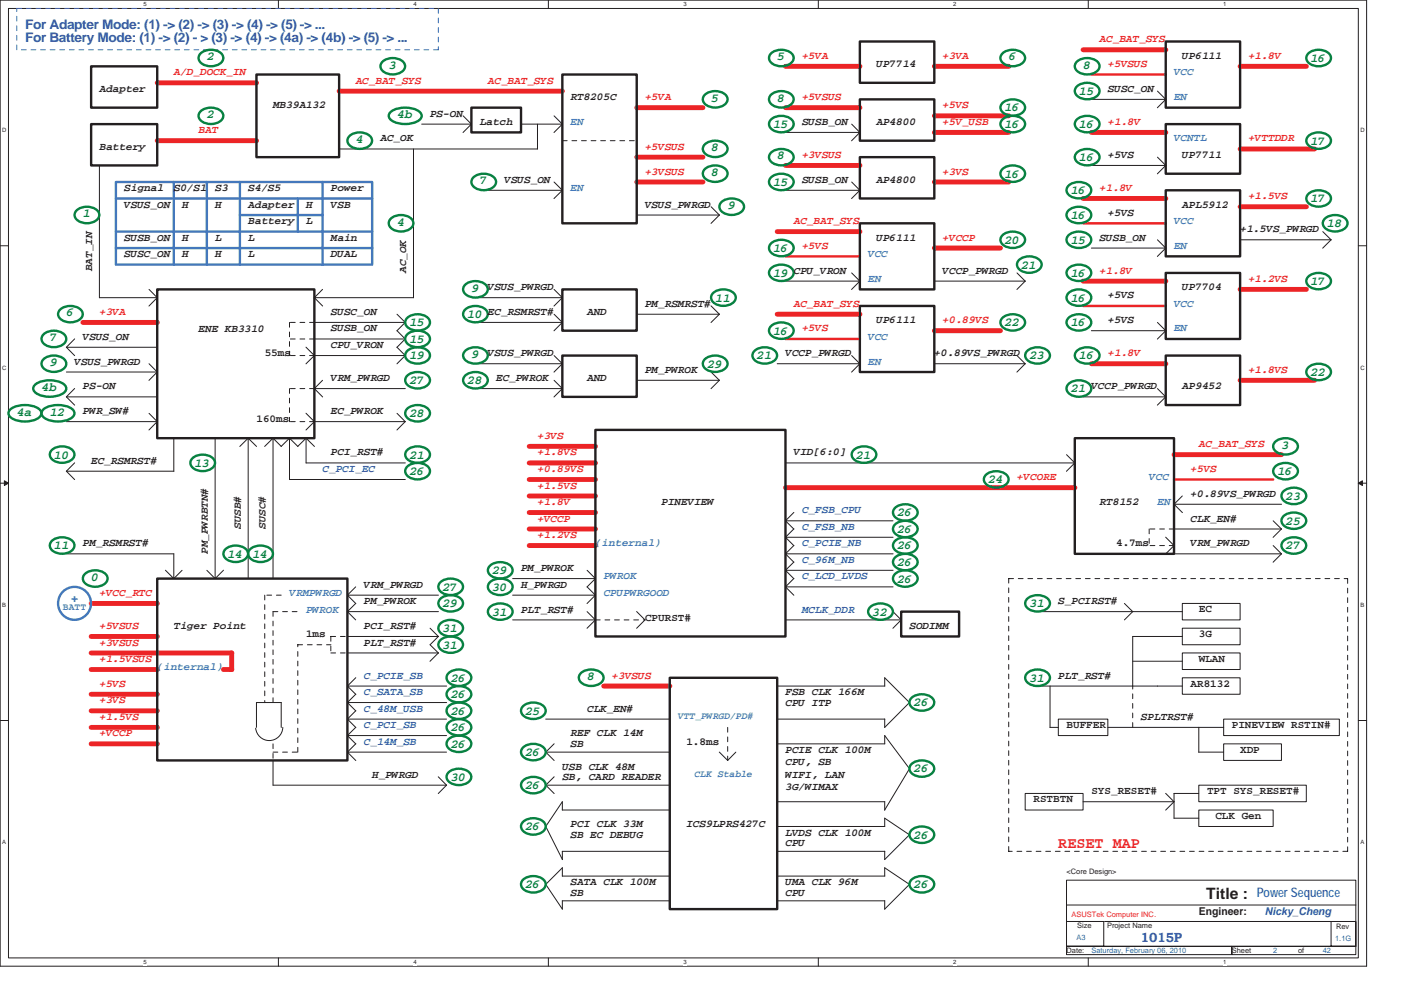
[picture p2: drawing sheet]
<svg xmlns="http://www.w3.org/2000/svg" width="297mm" height="210mm" viewBox="0 0 297 210" stroke-linecap="round" stroke-linejoin="round" font-family="sans-serif">
<path d="M0 0h289.7v204.9h-289.7zM1.8 1.8h286.2v201.4h-286.2z" fill="none" stroke="#231f20" stroke-width=".21"/>
<g fill="#fff">
<path d="M30.4 .2h.7v1.4h-.7z"/>
<path d="M30.4 203.4h.7v1.4h-.7z"/>
</g>
<path d="M59 0v1.8M59 203.2v1.7" fill="none" stroke="#231f20" stroke-width=".21"/>
<g fill="#fff">
<path d="M87.6 .2h.7v1.4h-.7z"/>
<path d="M87.6 203.4h.7v1.4h-.7z"/>
</g>
<path d="M116.3 0v1.8M116.3 203.2v1.7" fill="none" stroke="#231f20" stroke-width=".21"/>
<g fill="#fff">
<path d="M144.9 .2h.7v1.4h-.7z"/>
<path d="M144.9 203.4h.7v1.4h-.7z"/>
</g>
<path d="M173.5 0v1.8M173.5 203.2v1.7" fill="none" stroke="#231f20" stroke-width=".21"/>
<g fill="#fff">
<path d="M202.1 .2h.7v1.4h-.7z"/>
<path d="M202.1 203.4h.7v1.4h-.7z"/>
</g>
<path d="M230.7 0v1.8M230.7 203.2v1.7" fill="none" stroke="#231f20" stroke-width=".21"/>
<g fill="#fff">
<path d="M259.4 .2h.6v1.4h-.6z"/>
<path d="M259.4 203.4h.6v1.4h-.6z"/>
<path d="M.5 27h.9v1.4h-.9z"/>
<path d="M288.4 27h.9v1.4h-.9z"/>
<path d="M.5 77.3h.9v1.4h-.9z"/>
<path d="M288.4 77.3h.9v1.4h-.9z"/>
</g>
<path d="M0 52.1h1.8M288 52.1h1.7" fill="none" stroke="#231f20" stroke-width=".21"/>
<g fill="#fff">
<path d="M.5 127.7h.8v1.3h-.8z"/>
<path d="M288.4 127.7h.9v1.3h-.9z"/>
</g>
<path d="M0 102.5h1.8M288 102.5h1.7" fill="none" stroke="#231f20" stroke-width=".21"/>
<path d="M.9 102l.9 .5-.9 .5z" fill="#231f20"/>
<path d="M.9 102l.9 .5-.9 .5z" fill="none" stroke="#231f20" stroke-width=".21"/>
<path d="M288 102.5l.9-.5v1z" fill="#231f20"/>
<path d="M288 102.5l.9-.5v1z" fill="none" stroke="#231f20" stroke-width=".21"/>
<g fill="#fff">
<path d="M.5 178h.8v1.4h-.8z"/>
<path d="M288.4 178h.9v1.4h-.9z"/>
</g>
<g fill="none" stroke="#231f20" stroke-width=".21">
<path d="M245.4 19.3l1.8 1.8M21.1 35.1v28.1M71.9 31.6h42.1M87.7 31.6v31.6M89.4 26.3h10.5M98.2 24.6l1.8 1.7M99.9 26.3l-1.7 1.8M114 26.3v5.3M117.5 24.6l1.7 1.7h-8.7M117.5 38.6l1.7 1.8M119.2 26.3l-1.7 1.8M180.6 26.3l1.7 1.8h-15.8"/>
<path d="M180.6 38.6l1.7 1.8M182.3 28.1l-1.8 1.8M231.4 35.1h15.8M231.4 21.1h15.8M245.4 33.3l1.8 1.8M247.2 35.1l-1.8 1.8M247.2 21.1l-1.8 1.8M103.4 40.4h15.8M119.2 40.4l-1.7 1.7M135 45.6h17.5M150.8 43.9l1.7 1.7M152.5 45.6l-1.8 1.8"/>
<path d="M166.5 40.4h15.8M180.6 57.9l1.7 1.7h-15.8M182.3 59.6l-1.8 1.8M182.3 40.4l-1.8 1.7M198.1 59.6h19.3M215.6 57.9l1.8 1.7M217.4 59.6l-1.8 1.8M231.4 52.6h15.8M245.4 50.9l1.8 1.7M247.2 52.6l-1.8 1.8M262.9 50.9h19.3l-1.8 1.7M280.5 49.1l1.7 1.8"/>
<path d="M14.1 73.7h19.3M14.1 73.7l1.7 1.7M14.1 78.9h19.3M15.8 71.9l-1.7 1.8M21.1 63.1h12.3l-1.8 1.8M31.6 61.4l1.8 1.8M31.6 77.1l1.8 1.8M33.3 78.9l-1.7 1.8M64.9 73.6l1.8 1.8M66.7 71.9h19.2l-1.7 1.8M66.7 68.4h19.2l-1.7 1.8M66.7 75.4h19.2"/>
<path d="M66.7 75.4l-1.8 1.8M68.4 61.4l-1.8 1.8M84.2 73.6l1.7 1.8M84.2 70.1l1.7 1.8M84.2 66.7l1.7 1.7M85.9 75.4l-1.7 1.8M87.7 63.1h-21l1.7 1.8M101.7 63.1h17.5l-1.7 1.8M101.7 68.4h17.5l-1.7 1.8M101.7 77.1h17.5l-1.7 1.8M117.5 75.4l1.7 1.8M117.5 66.7l1.7 1.7"/>
<path d="M117.5 61.4l1.7 1.8M135 66.7h17.5M150.7 78.9l1.8 1.8M150.7 64.9l1.8 1.8M152.5 66.7l-1.8 1.7M180.6 75.4l1.7 1.7h-17.5M182.3 77.1l-1.8 1.8M198.1 77.1h19.3M215.6 75.4l1.8 1.8M217.4 77.1l-1.8 1.8M231.4 70.1h15.8l-1.8 1.8M245.4 68.4l1.8 1.8"/>
<path d="M14.1 89.4h19.2l-1.7 1.8M14.1 84.2h19.3M14.1 84.2l1.7 1.7M14.1 99.9l1.7 1.8M14.1 99.9h22.8M15.8 82.4l-1.7 1.8M15.8 98.2l-1.7 1.7M31.6 87.7l1.8 1.7M36.8 92.9v7.1M45.6 92.9v29.8l-1.7-1.7M52.6 92.9l1.8 1.8M52.6 92.9l-1.8 1.8"/>
<path d="M52.6 92.9v29.8M57.9 92.9l-1.8 1.8M57.9 92.9v29.8M57.9 92.9l1.7 1.8M61.4 92.9l-1.8 1.8M61.4 92.9v8.8h24.5M61.4 92.9l1.8 1.8M64.9 87.6l1.8 1.8M64.9 92.9l1.8 1.8M64.9 92.9v5.3M64.9 92.9l-1.8 1.8M64.9 98.2h21"/>
<path d="M66.6 89.4h19.3l-1.7 1.8M66.7 82.4l1.7 1.8M66.7 82.4h19.2M66.7 89.4l-1.8 1.8M68.4 80.7l-1.8 1.7M84.2 87.7l1.7 1.7M101.7 82.4h17.5l-1.7 1.8M117.5 80.7l1.7 1.7M135 80.7h17.5M152.5 80.7l-1.8 1.7M166.5 98.2h61.4M226.1 96.4l1.8 1.8"/>
<path d="M227.9 98.2l-1.8 1.8M229.6 84.2h17.6M245.4 82.4l1.8 1.8M247.2 84.2l-1.8 1.7M14.1 117.5h22.8M36.8 117.5v5.2l1.8-1.7M166.5 110.5h22.8M166.5 114l1.8 1.7-1.8 1.8M166.5 117.5l1.8 1.7M166.5 114h22.9M166.5 117.5h22.9M166.5 110.5l1.8 1.7"/>
<path d="M168.3 112.2l-1.8 1.8M168.3 119.2l-1.8 1.8M168.3 108.7l-1.8 1.8M247.1 113.9l1.8 1.8-1.8 1.8M248.9 117.5h22.8l-1.8 1.7M248.9 107l1.8 1.7M248.9 112.2h22.8M248.9 107h22.8M250.7 105.2l-1.8 1.8M269.9 110.5l1.8 1.7M269.9 115.7l1.8 1.8M271.7 112.2l-1.8 1.8"/>
<path d="M35.1 120.9l1.7 1.8M47.4 120.9l-1.8 1.8M73.6 129.7l1.8 1.8M73.7 129.7h19.3M75.4 124.5l-1.8 1.8M91.2 133.2l1.8 1.8h-19.3M92.9 138.5l-1.7 1.8M93 126.2h-19.3l1.7 1.8-1.8 1.7M93 135l-1.8 1.8 1.8 1.7h-19.3M108.7 131.5h17.5M108.7 122.7h17.5l-1.7 1.8M108.7 126.2h17.5"/>
<path d="M124.5 121l1.8 1.7M124.5 129.7l1.8 1.8M124.5 124.5l1.8 1.8M126.2 131.5l-1.7 1.8M126.2 126.2l-1.7 1.8M135 129.7l1.8 1.8-1.8 1.8M166.5 124.5l1.8 1.8M166.5 131.5h24.6M166.5 121l1.8 1.7M166.5 121h22.9M166.5 124.5h22.9M168.3 122.7l-1.8 1.8"/>
<path d="M189.3 129.7l1.8 1.8M191.1 131.5l-1.8 1.8M220.9 129.7h29.8M238.4 128l1.8 1.7M240.2 129.7l-1.8 1.8M250.7 128h12.2v3.5h-12.2zM250.7 138.5h12.2v3.5h-12.2zM250.7 133.2h12.2v3.6h-12.2zM250.7 135h-10.5v10.5M0 152.8h1.8M54.4 154.3v-5.3h5.2v5.3M60 154.3a2.89 2.89 0 0 1-2.8 2.8 2.89 2.89 0 0 1-3-2.7"/>
<path d="M73.6 159.5h21.1M73.6 152.5h21.1M73.6 156h21.1M73.7 145.5h21M73.7 145.5l1.7 1.8M73.7 149h21M73.7 149l1.7 1.8M75.4 150.7l-1.7 1.8 1.7 1.8M75.4 157.8l-1.7 1.7 1.7 1.8M75.4 143.7l-1.7 1.8M75.4 154.3l-1.7 1.7 1.7 1.8M75.4 147.2l-1.7 1.8"/>
<path d="M115.7 159.5h26.3M115.7 152.5h26.3M115.7 159.5l1.8 1.8M117.5 157.8l-1.8 1.7M152.5 159.5l1.8 1.8M156 159.5l-1.7 1.8M164.8 145.5h22.8v-1.8l5.2 5.3M164.8 152.5h22.8M164.8 157.8h22.8v-1.8l5.2 7.1-5.2 8.7M187.6 152.5v1.8M192.8 149l-5.2 5.3M219.1 145.5h31.6"/>
<path d="M222.6 145.5v8.8h1.8M224.4 152.5h10.5v3.5h-10.5zM234.9 154.3h24.6M240.2 140.2h10.5M250.7 143.8h12.2v3.5h-12.2zM254.2 154.3l-.1 5.2h5.3M259.4 157.8h12.3v3.5h-12.3zM259.4 152.5h24.6v3.5h-24.6zM288 152.8h1.7M57.9 161.3v5.2h36.8M92.9 164.8l1.8 1.7-1.8 1.8M115.7 166.5h26.3"/>
<path d="M115.7 175.3l3.5 7M115.7 166.5l1.8 1.8M117.5 164.8l-1.8 1.7M142 171.8h-22.8v-1.8l-3.5 5.3M164.8 170h22.8v1.8M164.8 175.3h22.8v-1.8l5.2 3.6M192.8 177.1l-5.2 5.2M217.4 168.3h12.2v3.5h-12.2zM229.6 170h19.3M247.1 168.3l1.8 1.7-1.8 1.8M254.2 166.5h22.8v3.5h-22.8zM254.2 171.8h15.7v3.5h-15.7z"/>
<path d="M254.2 168.3h-5.3v5.3l5.3-.1M115.7 187.6l3.5 5.2v-1.7h22.8M119.2 184.1v1.7h22.8M119.2 184l-3.5 3.6M142 180.6h-22.8v1.7M164.8 180.6h22.8M164.8 191.1h22.8M187.6 184v1.8h-22.8M187.6 184.1l5.2 3.5-5.2 5.2M187.6 180.5v1.8M187.6 191v1.8M226.1 186.7h61.4v14h-61.4z"/>
<path d="M226.1 195.4h7.9v5.3h-7.9zM226.1 192h61.4M234.2 195.4h48M282.2 195.4h5.3v5.3h-5.3zM226.1 200.7h35.1v1.8h-35.1zM261.2 200.7h26.3v1.8h-26.3z"/>
</g>
<g fill="none" stroke="#4478bc" stroke-width=".51">
<path d="M24.6 38.6h54.3v17.5h-54.3zM36.8 38.6v17.6M43.9 38.6v17.6M50.9 38.6v17.6M68.4 38.6v17.6M24.6 52.6h54.3M24.6 49.1h54.3M24.6 42.1h54.3M50.9 45.6h17.5M63.1 42.1v7"/>
<circle cx="15.8" cy="128" r="3.5"/>
</g>
<g fill="none" stroke="#ec2426" stroke-width="1">
<path d="M33.3 17.6h21.1M71.9 19.3h47.3M166.5 14.1h15.8M198.1 14.1h15.8M229.6 10.6h17.6M262.9 14.1h14.1M33.3 29.8h21.1M135 38.6h14M135 33.3h14M135 22.8h14M166.5 22.8h15.8M166.5 35.1h15.8"/>
<path d="M198.1 38.6h15.8M198.1 28.1h15.8M198.1 24.6h15.8M231.4 28.1h15.8M262.9 31.6h15.8M164.8 49.1h17.5M198.1 52.6h14M229.6 42.1h17.6M229.6 59.6h17.6M262.9 43.9h14.1M17.6 68.4h15.8M164.8 66.7h17.5"/>
<path d="M198.1 70.1h14M231.4 77.1h15.8M262.9 61.4h14.1M112.2 94.7h14.1M112.2 98.2h14.1M248.9 96.4h22.8M262.9 80.7h15.8M112.2 101.7h14.1M112.2 108.7h14.1M112.2 105.2h14.1M112.2 112.2h14.1M112.2 115.7h14.1"/>
<path d="M166.5 103.4h61.4M19.3 128h14.1M19.3 138.5h29.8v3.5h-1.7M19.3 135h14.1M19.3 157.8h14.1M19.3 154.3h14.1M19.3 147.3h14.1M19.3 150.8h14.1M19.3 142h14.1M128 145.5h14"/>
</g>
<g fill="none" stroke="#231f20" stroke-width=".21" stroke-dasharray="1 1 1 1 1 1 1 1">
<path d="M119.2 29.8h15.8M61.4 68.4v7M66.7 75.4h-5.3M66.7 71.9h-5.3M66.7 68.4h-5.3M61.4 82.4v7M66.7 89.4h-5.3M66.7 82.4h-5.3M243.6 112.2v3.5M248.9 112.2h-5.3M248.9 115.7h-5.3M56.1 126.2v22.8"/>
<path d="M57.9 129.7h5.3M59.6 126.2h-3.5M63.1 136.8h7.1M70.1 135v3.5M70.1 135h3.6M70.1 138.5h3.6M126.2 131.5h10.6M213.9 122.7h71.8M285.7 122.7v57.9M57.9 157.8v3.5M57.9 149v-19.3M57.9 159.5h5.3"/>
<path d="M63.1 159.5v-22.8M154.3 154.3v7M240.2 154.3v-8.8M213.9 180.6v-57.9M285.7 180.6h-71.8"/>
</g>
<path d="M231.4 15.8h15.8M166.5 54.4h15.8M229.6 47.4h17.6M166.5 71.9h15.8M229.6 64.9h17.6M248.9 101.7h21.1" fill="none" stroke="#ec2426" stroke-width=".51"/>
<g fill="none" stroke="#231f20" stroke-width=".51">
<path d="M19.3 14.1h14v8.7h-14zM54.4 15.8h17.5v17.5h-17.5zM119.2 15.8h15.8v31.6h-15.8zM182.3 8.8h15.8v8.8h-15.8zM247.2 8.8h15.7v14h-15.7zM19.3 26.3h14v8.8h-14zM99.9 22.8h10.6v5.3h-10.6zM182.3 33.3h15.8v8.8h-15.8zM182.3 21.1h15.8v8.7h-15.8zM247.2 26.3h15.7v10.5h-15.7zM182.3 47.4h15.8v14h-15.8zM247.2 40.4h15.7v14h-15.7z"/>
<path d="M247.2 57.9h15.7v14h-15.7zM33.3 61.4h33.4v31.5h-33.4zM119.2 75.4h15.8v8.8h-15.8zM119.2 61.4h15.8v8.7h-15.8zM182.3 64.9h15.8v14h-15.8zM247.2 75.4h15.7v10.5h-15.7zM126.2 91.2h40.3v43.8h-40.3zM227.9 92.9h21v24.6h-21zM33.3 122.7h40.4v38.6h-40.4zM191.1 129.7h12.2v5.3h-12.2zM142 143.8h22.8v49h-22.8z"/>
</g>
<path d="M3.6 1.8h89.3M3.6 10.6v-8.8M92.9 1.8v8.8M92.9 10.6h-89.3" fill="none" stroke="#3a53a4" stroke-width=".21" stroke-dasharray="1 1 1 1 1 1 1 1"/>
<g fill="none" stroke="#088141" stroke-width=".51">
<path d="M42.5 11.4a3.3 3.3 0 0 1 4.8 .4 1.81 1.81 0 0 1-1.9 2.2 2.93 2.93 0 0 1-3.2-1.2l-.1-.5zM81 13.2a3.3 3.3 0 0 1 4.8 .4 1.79 1.79 0 0 1-1.8 2.1 2.92 2.92 0 0 1-3.2-1.2l-.1-.4zM163.4 11.4a3.3 3.3 0 0 1 4.8 .4 1.81 1.81 0 0 1-1.9 2.2 2.9 2.9 0 0 1-3.2-1.2l-.1-.5zM212.5 11.4a3.3 3.3 0 0 1 4.7 .4 1.81 1.81 0 0 1-1.8 2.2 2.9 2.9 0 0 1-3.2-1.2l-.1-.5zM228.2 13.2a3.3 3.3 0 0 1 4.8 .4 1.79 1.79 0 0 1-1.8 2.1 2.94 2.94 0 0 1-3.2-1.2l-.1-.4zM228.2 18.4a3.3 3.3 0 0 1 4.8 .4 1.81 1.81 0 0 1-1.8 2.2 2.93 2.93 0 0 1-3.2-1.2l-.1-.5zM277.3 11.4a3.3 3.3 0 0 1 4.8 .4 1.81 1.81 0 0 1-1.8 2.2 2.9 2.9 0 0 1-3.2-1.2l-.1-.5zM42.5 23.7a3.3 3.3 0 0 1 4.8 .4 1.79 1.79 0 0 1-1.9 2.1 2.94 2.94 0 0 1-3.2-1.2l-.1-.4zM74 28.9a3.3 3.3 0 0 1 4.8 .5 1.81 1.81 0 0 1-1.8 2.1 2.9 2.9 0 0 1-3.3-1.2v-.5zM82.8 23.8a5.6 5.6 0 0 1 6.2 0 1.09 1.09 0 0 1-.4 1.9 5.7 5.7 0 0 1-5.8-.4 1.01 1.01 0 0 1 0-1.5zM100.3 37.7a3.3 3.3 0 0 1 4.8 .4 1.81 1.81 0 0 1-1.9 2.2 2.9 2.9 0 0 1-3.2-1.2l-.1-.5zM149.4 30.7a3.3 3.3 0 0 1 4.8 .4 1.79 1.79 0 0 1-1.9 2.2 2.94 2.94 0 0 1-3.2-1.3l-.1-.4z"/>
<path d="M149.4 35.9a3.3 3.3 0 0 1 4.8 .5 1.81 1.81 0 0 1-1.9 2.1 2.93 2.93 0 0 1-3.2-1.2l-.1-.5zM149.4 20.2a3.3 3.3 0 0 1 4.8 .4 1.81 1.81 0 0 1-1.9 2.2 2.93 2.93 0 0 1-3.2-1.3l-.1-.4zM163.4 20.2a3.3 3.3 0 0 1 4.8 .4 1.81 1.81 0 0 1-1.9 2.2 2.9 2.9 0 0 1-3.2-1.3l-.1-.4zM163.4 32.5a3.3 3.3 0 0 1 4.8 .4 1.79 1.79 0 0 1-1.9 2.1 2.92 2.92 0 0 1-3.2-1.2l-.1-.5zM163.4 25.4a3.3 3.3 0 0 1 4.8 .4 1.81 1.81 0 0 1-1.9 2.2 2.9 2.9 0 0 1-3.2-1.2l-.1-.5zM163.4 37.7a3.3 3.3 0 0 1 4.8 .4 1.81 1.81 0 0 1-1.9 2.2 2.9 2.9 0 0 1-3.2-1.2l-.1-.5zM212.5 25.4a3.3 3.3 0 0 1 4.7 .4 1.81 1.81 0 0 1-1.8 2.2 2.9 2.9 0 0 1-3.2-1.2l-.1-.5zM212.5 35.9a3.3 3.3 0 0 1 4.7 .5 1.81 1.81 0 0 1-1.8 2.1 2.9 2.9 0 0 1-3.2-1.2l-.1-.5zM212.5 21.9a3.3 3.3 0 0 1 4.7 .4 1.79 1.79 0 0 1-1.8 2.2 2.92 2.92 0 0 1-3.2-1.2l-.1-.5zM226.5 39.5a3.3 3.3 0 0 1 4.8 .4 1.79 1.79 0 0 1-1.9 2.1 2.94 2.94 0 0 1-3.2-1.2l-.1-.5zM228.2 32.5a3.3 3.3 0 0 1 4.8 .4 1.79 1.79 0 0 1-1.8 2.1 2.94 2.94 0 0 1-3.2-1.2l-.1-.5zM228.2 25.4a3.3 3.3 0 0 1 4.8 .4 1.81 1.81 0 0 1-1.8 2.2 2.93 2.93 0 0 1-3.2-1.2l-.1-.5z"/>
<path d="M277.3 28.9a3.3 3.3 0 0 1 4.8 .5 1.81 1.81 0 0 1-1.8 2.1 2.9 2.9 0 0 1-3.2-1.2l-.1-.5zM16.2 44.7a3.3 3.3 0 0 1 4.8 .4 1.81 1.81 0 0 1-1.9 2.2 2.93 2.93 0 0 1-3.2-1.2l-.1-.5zM82.8 46.5a3.3 3.3 0 0 1 4.8 .4 1.81 1.81 0 0 1-1.9 2.1 2.9 2.9 0 0 1-3.2-1.2l-.1-.5zM152.9 42.9a3.3 3.3 0 0 1 4.8 .5 1.81 1.81 0 0 1-1.9 2.1 2.9 2.9 0 0 1-3.2-1.2l-.1-.5zM163.4 57a3.3 3.3 0 0 1 4.8 .4 1.79 1.79 0 0 1-1.9 2.1 2.92 2.92 0 0 1-3.2-1.2l-.1-.4zM163.4 51.7a3.3 3.3 0 0 1 4.8 .4 1.81 1.81 0 0 1-1.9 2.2 2.9 2.9 0 0 1-3.2-1.2l-.1-.5zM212.5 50a3.3 3.3 0 0 1 4.7 .4 1.79 1.79 0 0 1-1.8 2.1 2.92 2.92 0 0 1-3.2-1.2l-.1-.4zM216 55.2a3.3 3.3 0 0 1 4.8 .4 1.81 1.81 0 0 1-1.9 2.2 2.9 2.9 0 0 1-3.2-1.2l-.1-.5zM226.5 44.7a3.3 3.3 0 0 1 4.8 .4 1.81 1.81 0 0 1-1.9 2.2 2.93 2.93 0 0 1-3.2-1.2l-.1-.5zM226.5 50a3.3 3.3 0 0 1 4.8 .4 1.79 1.79 0 0 1-1.9 2.1 2.94 2.94 0 0 1-3.2-1.2l-.1-.4zM226.5 57a3.3 3.3 0 0 1 4.8 .4 1.79 1.79 0 0 1-1.9 2.1 2.94 2.94 0 0 1-3.2-1.2l-.1-.4zM277.3 41.2a3.3 3.3 0 0 1 4.8 .4 1.79 1.79 0 0 1-1.8 2.2 2.92 2.92 0 0 1-3.2-1.2l-.1-.5z"/>
<path d="M277.3 58.7a3.3 3.3 0 0 1 4.8 .5 1.79 1.79 0 0 1-1.8 2.1 2.92 2.92 0 0 1-3.2-1.2l-.1-.5zM280.8 46.5a3.3 3.3 0 0 1 4.8 .4 1.81 1.81 0 0 1-1.8 2.1 2.93 2.93 0 0 1-3.3-1.2v-.5zM9.2 71a3.3 3.3 0 0 1 4.8 .4 1.81 1.81 0 0 1-1.9 2.2 2.93 2.93 0 0 1-3.2-1.3l-.1-.4zM9.2 76.3a3.3 3.3 0 0 1 4.8 .4 1.79 1.79 0 0 1-1.9 2.1 2.94 2.94 0 0 1-3.2-1.2l-.1-.5zM12.7 65.7a3.3 3.3 0 0 1 4.7 .5 1.79 1.79 0 0 1-1.8 2.1 2.92 2.92 0 0 1-3.2-1.2l-.1-.5zM86.3 79.8a3.3 3.3 0 0 1 4.8 .4 1.81 1.81 0 0 1-1.9 2.1 2.93 2.93 0 0 1-3.2-1.2l-.1-.5zM86.3 74.5a3.3 3.3 0 0 1 4.8 .4 1.79 1.79 0 0 1-1.9 2.2 2.94 2.94 0 0 1-3.2-1.2l-.1-.5zM86.3 67.5a3.3 3.3 0 0 1 4.8 .4 1.79 1.79 0 0 1-1.9 2.2 2.94 2.94 0 0 1-3.2-1.3l-.1-.4zM86.3 71a3.3 3.3 0 0 1 4.8 .4 1.81 1.81 0 0 1-1.9 2.2 2.93 2.93 0 0 1-3.2-1.3l-.1-.4zM98.5 74.5a3.3 3.3 0 0 1 4.8 .4 1.79 1.79 0 0 1-1.8 2.2 2.92 2.92 0 0 1-3.2-1.2l-.1-.5zM98.5 79.8a3.3 3.3 0 0 1 4.8 .4 1.81 1.81 0 0 1-1.8 2.1 2.9 2.9 0 0 1-3.2-1.2l-.1-.5zM98.5 60.5a3.3 3.3 0 0 1 4.8 .4 1.81 1.81 0 0 1-1.8 2.2 2.9 2.9 0 0 1-3.2-1.3l-.1-.4z"/>
<path d="M98.5 65.7a3.3 3.3 0 0 1 4.8 .5 1.79 1.79 0 0 1-1.8 2.1 2.92 2.92 0 0 1-3.2-1.2l-.1-.5zM149.4 76.3a3.3 3.3 0 0 1 4.8 .4 1.79 1.79 0 0 1-1.9 2.1 2.94 2.94 0 0 1-3.2-1.2l-.1-.5zM151.1 62.2a3.3 3.3 0 0 1 4.8 .4 1.81 1.81 0 0 1-1.8 2.2 2.9 2.9 0 0 1-3.2-1.2l-.1-.5zM159.9 74.5a3.3 3.3 0 0 1 4.8 .4 1.79 1.79 0 0 1-1.9 2.2 2.92 2.92 0 0 1-3.2-1.2l-.1-.5zM163.4 69.2a3.3 3.3 0 0 1 4.8 .5 1.81 1.81 0 0 1-1.9 2.1 2.9 2.9 0 0 1-3.2-1.2l-.1-.5zM212.5 67.5a3.3 3.3 0 0 1 4.7 .4 1.79 1.79 0 0 1-1.8 2.2 2.92 2.92 0 0 1-3.2-1.3l-.1-.4zM217.7 74.5a3.3 3.3 0 0 1 4.8 .4 1.79 1.79 0 0 1-1.8 2.2 2.94 2.94 0 0 1-3.3-1.2v-.5zM226.5 62.2a3.3 3.3 0 0 1 4.8 .4 1.81 1.81 0 0 1-1.9 2.2 2.93 2.93 0 0 1-3.2-1.2l-.1-.5zM226.5 67.5a3.3 3.3 0 0 1 4.8 .4 1.79 1.79 0 0 1-1.9 2.2 2.94 2.94 0 0 1-3.2-1.3l-.1-.4zM228.2 74.5a3.3 3.3 0 0 1 4.8 .4 1.79 1.79 0 0 1-1.8 2.2 2.94 2.94 0 0 1-3.2-1.2l-.1-.5zM277.3 78a3.3 3.3 0 0 1 4.8 .4 1.81 1.81 0 0 1-1.8 2.2 2.9 2.9 0 0 1-3.2-1.2l-.1-.5zM2.1 86.9a5.6 5.6 0 0 1 6.3 0 1.11 1.11 0 0 1-.4 1.8 5.7 5.7 0 0 1-5.9-.3 1.02 1.02 0 0 1 0-1.5z"/>
<path d="M7.4 81.6a5.6 5.6 0 0 1 6.3 0 1.1 1.1 0 0 1-.4 1.9 5.7 5.7 0 0 1-5.9-.3 1.02 1.02 0 0 1 0-1.6zM9.2 86.9a5.6 5.6 0 0 1 6.2 0 1.11 1.11 0 0 1-.4 1.8 5.7 5.7 0 0 1-5.8-.3 1.02 1.02 0 0 1 0-1.5zM10.9 95.5a3.3 3.3 0 0 1 4.8 .4 1.81 1.81 0 0 1-1.8 2.2 2.9 2.9 0 0 1-3.2-1.2l-.1-.5zM40.7 97.3a3.3 3.3 0 0 1 4.8 .4 1.81 1.81 0 0 1-1.8 2.2 2.9 2.9 0 0 1-3.2-1.3l-.1-.4zM86.3 86.8a3.3 3.3 0 0 1 4.8 .4 1.81 1.81 0 0 1-1.9 2.1 2.93 2.93 0 0 1-3.2-1.2l-.1-.5zM86.3 95.5a3.3 3.3 0 0 1 4.8 .4 1.81 1.81 0 0 1-1.9 2.2 2.93 2.93 0 0 1-3.2-1.2l-.1-.5zM86.3 99a3.3 3.3 0 0 1 4.8 .5 1.81 1.81 0 0 1-1.9 2.1 2.93 2.93 0 0 1-3.2-1.2l-.1-.5zM180.9 95.5a3.3 3.3 0 0 1 4.8 .4 1.81 1.81 0 0 1-1.8 2.2 2.9 2.9 0 0 1-3.2-1.2l-.1-.5zM226.5 81.5a3.3 3.3 0 0 1 4.8 .4 1.81 1.81 0 0 1-1.9 2.2 2.93 2.93 0 0 1-3.2-1.2l-.1-.5zM270.3 99a3.3 3.3 0 0 1 4.8 .5 1.81 1.81 0 0 1-1.8 2.1 2.93 2.93 0 0 1-3.3-1.2l-.1-.5zM270.3 93.8a3.3 3.3 0 0 1 4.8 .4 1.79 1.79 0 0 1-1.8 2.1 2.94 2.94 0 0 1-3.3-1.2l-.1-.4zM10.9 114.8a3.3 3.3 0 0 1 4.8 .4 1.81 1.81 0 0 1-1.8 2.2 2.9 2.9 0 0 1-3.2-1.2l-.1-.5z"/>
<path d="M47.7 116.6a3.3 3.3 0 0 1 4.8 .4 1.81 1.81 0 0 1-1.8 2.1 2.9 2.9 0 0 1-3.2-1.2l-.1-.4zM53 116.6a3.3 3.3 0 0 1 4.8 .4 1.81 1.81 0 0 1-1.9 2.1 2.93 2.93 0 0 1-3.2-1.2l-.1-.4zM189.7 107.8a3.3 3.3 0 0 1 4.8 .4 1.81 1.81 0 0 1-1.9 2.2 2.9 2.9 0 0 1-3.2-1.2l-.1-.5zM189.7 111.3a3.3 3.3 0 0 1 4.8 .4 1.79 1.79 0 0 1-1.9 2.2 2.92 2.92 0 0 1-3.2-1.2l-.1-.5zM189.7 114.8a3.3 3.3 0 0 1 4.8 .4 1.81 1.81 0 0 1-1.9 2.2 2.9 2.9 0 0 1-3.2-1.2l-.1-.5zM189.7 118.3a3.3 3.3 0 0 1 4.8 .4 1.79 1.79 0 0 1-1.9 2.2 2.92 2.92 0 0 1-3.2-1.2l-.1-.5zM209 100.8a3.3 3.3 0 0 1 4.7 .4 1.79 1.79 0 0 1-1.8 2.2 2.94 2.94 0 0 1-3.2-1.3l-.1-.4zM272 109.6a3.3 3.3 0 0 1 4.8 .4 1.79 1.79 0 0 1-1.8 2.1 2.94 2.94 0 0 1-3.2-1.2l-.1-.5zM272 104.3a3.3 3.3 0 0 1 4.8 .4 1.81 1.81 0 0 1-1.8 2.2 2.93 2.93 0 0 1-3.2-1.3l-.1-.4zM272 114.8a3.3 3.3 0 0 1 4.8 .4 1.81 1.81 0 0 1-1.8 2.2 2.93 2.93 0 0 1-3.2-1.2l-.1-.5zM17.9 121.8a3.3 3.3 0 0 1 4.8 .4 1.81 1.81 0 0 1-1.8 2.2 2.93 2.93 0 0 1-3.2-1.2l-.1-.5zM93.3 135.9a3.3 3.3 0 0 1 4.8 .4 1.79 1.79 0 0 1-1.9 2.1 2.92 2.92 0 0 1-3.2-1.2l-.1-.5z"/>
<path d="M93.3 132.3a3.3 3.3 0 0 1 4.8 .5 1.81 1.81 0 0 1-1.9 2.1 2.9 2.9 0 0 1-3.2-1.2l-.1-.5zM93.3 127.1a3.3 3.3 0 0 1 4.8 .4 1.79 1.79 0 0 1-1.9 2.1 2.92 2.92 0 0 1-3.2-1.2l-.1-.4zM93.3 123.6a3.3 3.3 0 0 1 4.8 .4 1.81 1.81 0 0 1-1.9 2.2 2.9 2.9 0 0 1-3.2-1.3l-.1-.4zM103.8 128.8a3.3 3.3 0 0 1 4.8 .5 1.79 1.79 0 0 1-1.8 2.1 2.94 2.94 0 0 1-3.3-1.2l-.1-.5zM103.8 120.1a3.3 3.3 0 0 1 4.8 .4 1.79 1.79 0 0 1-1.8 2.1 2.94 2.94 0 0 1-3.3-1.2l-.1-.4zM103.8 123.6a3.3 3.3 0 0 1 4.8 .4 1.81 1.81 0 0 1-1.8 2.2 2.93 2.93 0 0 1-3.3-1.3l-.1-.4zM184.4 128.8a3.3 3.3 0 0 1 4.8 .5 1.79 1.79 0 0 1-1.8 2.1 2.94 2.94 0 0 1-3.2-1.2l-.1-.5zM189.7 121.8a3.3 3.3 0 0 1 4.8 .4 1.81 1.81 0 0 1-1.9 2.2 2.9 2.9 0 0 1-3.2-1.2l-.1-.5zM217.7 127.1a3.3 3.3 0 0 1 4.8 .4 1.79 1.79 0 0 1-1.8 2.1 2.94 2.94 0 0 1-3.3-1.2v-.4zM95 142.9a3.3 3.3 0 0 1 4.8 .4 1.81 1.81 0 0 1-1.8 2.1 2.93 2.93 0 0 1-3.2-1.2l-.1-.5zM95 146.4a3.3 3.3 0 0 1 4.8 .4 1.79 1.79 0 0 1-1.8 2.1 2.94 2.94 0 0 1-3.2-1.2l-.1-.4zM95 149.9a3.3 3.3 0 0 1 4.8 .4 1.81 1.81 0 0 1-1.8 2.1 2.93 2.93 0 0 1-3.2-1.2l-.1-.5z"/>
<path d="M95 153.4a3.3 3.3 0 0 1 4.8 .4 1.79 1.79 0 0 1-1.8 2.1 2.94 2.94 0 0 1-3.2-1.2l-.1-.4zM95 156.9a3.3 3.3 0 0 1 4.8 .4 1.81 1.81 0 0 1-1.8 2.1 2.93 2.93 0 0 1-3.2-1.2l-.1-.4zM110.8 149.9a3.3 3.3 0 0 1 4.8 .4 1.81 1.81 0 0 1-1.8 2.1 2.9 2.9 0 0 1-3.2-1.2l-.1-.5zM110.8 158.6a3.3 3.3 0 0 1 4.8 .4 1.81 1.81 0 0 1-1.8 2.2 2.9 2.9 0 0 1-3.2-1.2l-.1-.5zM123.1 142.9a3.3 3.3 0 0 1 4.8 .4 1.81 1.81 0 0 1-1.9 2.1 2.93 2.93 0 0 1-3.2-1.2l-.1-.5zM193.2 148.1a3.3 3.3 0 0 1 4.8 .4 1.81 1.81 0 0 1-1.9 2.2 2.93 2.93 0 0 1-3.2-1.2l-.1-.5zM217.7 142.9a3.3 3.3 0 0 1 4.8 .4 1.81 1.81 0 0 1-1.8 2.1 2.93 2.93 0 0 1-3.3-1.2v-.5zM95 163.9a3.3 3.3 0 0 1 4.8 .4 1.79 1.79 0 0 1-1.8 2.2 2.94 2.94 0 0 1-3.2-1.3l-.1-.4zM110.8 165.6a3.3 3.3 0 0 1 4.8 .4 1.81 1.81 0 0 1-1.8 2.2 2.9 2.9 0 0 1-3.2-1.2l-.1-.5zM110.8 174.4a3.3 3.3 0 0 1 4.8 .4 1.81 1.81 0 0 1-1.8 2.2 2.9 2.9 0 0 1-3.2-1.3l-.1-.4zM193.2 162.1a3.3 3.3 0 0 1 4.8 .5 1.79 1.79 0 0 1-1.9 2.1 2.94 2.94 0 0 1-3.2-1.2l-.1-.5zM193.2 176.2a3.3 3.3 0 0 1 4.8 .4 1.81 1.81 0 0 1-1.9 2.1 2.93 2.93 0 0 1-3.2-1.2l-.1-.5z"/>
<path d="M110.8 186.7a3.3 3.3 0 0 1 4.8 .4 1.81 1.81 0 0 1-1.8 2.1 2.9 2.9 0 0 1-3.2-1.2l-.1-.4zM193.2 186.7a3.3 3.3 0 0 1 4.8 .4 1.81 1.81 0 0 1-1.9 2.1 2.93 2.93 0 0 1-3.2-1.2l-.1-.4z"/>
</g>
<text font-size="3.3" fill="#ec2426" x="224.4" y="179.8">RESET MAP</text>
<text font-size="3.3" fill="#231f20" x="255.8" y="190.7">Title :</text>
<g font-size="2.8" fill="#3a53a4">
<text x="5.3" y="6.1">For Adapter Mode: (1) -&gt; (2) -&gt; (3) -&gt; (4) -&gt; (5) -&gt; ...</text>
<text x="5.3" y="8.9">For Battery Mode: (1) -&gt; (2) - &gt; (3) -&gt; (4) -&gt; (4a) -&gt; (4b) -&gt; (5) -&gt; ...</text>
<text x="266.4" y="190.2">Power Sequence</text>
<text x="241.9" y="199.8">1015P</text>
</g>
<g font-size="2.6" fill="#088141">
<text x="43.9" y="12.8">2</text>
<text x="82.4" y="14.5">3</text>
<text x="164.8" y="12.8">5</text>
<text x="213.9" y="12.8">6</text>
<text x="229.6" y="14.5">8</text>
<text x="277.8" y="13.1">16</text>
<text x="150.8" y="21.5">5</text>
<text x="164.8" y="21.5">8</text>
<text x="213" y="23.6">16</text>
<text x="228.8" y="20.1">15</text>
<text x="43.9" y="25.1">2</text>
<text x="84.2" y="25.1">4b</text>
<text x="163.9" y="27.2">15</text>
<text x="213" y="27.2">16</text>
<text x="228.8" y="27.2">16</text>
<text x="75.4" y="30.3">4</text>
<text x="150.8" y="32.1">8</text>
<text x="164.8" y="33.8">8</text>
<text x="228.8" y="34.2">16</text>
<text x="277.8" y="30.7">17</text>
<text x="101.7" y="39.1">7</text>
<text x="150.8" y="37.3">8</text>
<text x="163.9" y="39.4">15</text>
<text x="213" y="37.7">16</text>
<text x="227" y="41.2">16</text>
<text x="17.6" y="46.1">1</text>
<text x="84.2" y="47.8">4</text>
<text x="154.3" y="44.3">9</text>
<text x="227" y="46.4">16</text>
<text x="277.8" y="42.9">17</text>
<text x="163.9" y="53.4">16</text>
<text x="213" y="51.7">20</text>
<text x="227" y="51.7">15</text>
<text x="281.3" y="48.2">18</text>
<text x="163.9" y="58.7">19</text>
<text x="216.5" y="57">21</text>
<text x="227" y="58.7">16</text>
<text x="99.9" y="61.8">9</text>
<text x="151.6" y="64">11</text>
<text x="227" y="64">16</text>
<text x="277.8" y="60.4">17</text>
<text x="14.1" y="67.1">6</text>
<text x="86.8" y="69.2">15</text>
<text x="99.1" y="67.5">10</text>
<text x="163.9" y="71">16</text>
<text x="213" y="69.2">22</text>
<text x="227" y="69.2">16</text>
<text x="10.6" y="77.6">9</text>
<text x="10.6" y="72.4">7</text>
<text x="86.8" y="76.2">19</text>
<text x="86.8" y="72.7">15</text>
<text x="99.9" y="75.9">9</text>
<text x="149.9" y="78">29</text>
<text x="160.4" y="76.2">21</text>
<text x="218.2" y="76.2">23</text>
<text x="228.8" y="76.2">16</text>
<text x="8.8" y="82.9">4b</text>
<text x="86.8" y="81.5">27</text>
<text x="99.1" y="81.5">28</text>
<text x="227" y="83.2">21</text>
<text x="277.8" y="79.7">22</text>
<text x="3.6" y="88.1">4a</text>
<text x="10.6" y="88.1">12</text>
<text x="86.8" y="88.5">28</text>
<text x="271.7" y="95.2">3</text>
<text x="11.4" y="97.3">10</text>
<text x="41.2" y="99">13</text>
<text x="86.8" y="100.8">26</text>
<text x="86.8" y="97.3">21</text>
<text x="181.4" y="97.3">21</text>
<text x="270.8" y="100.8">16</text>
<text x="209.5" y="102.5">24</text>
<text x="272.6" y="106">23</text>
<text x="190.2" y="109.5">26</text>
<text x="190.2" y="113">26</text>
<text x="272.6" y="111.3">25</text>
<text x="11.4" y="116.5">11</text>
<text x="48.2" y="118.3">14</text>
<text x="53.5" y="118.3">14</text>
<text x="190.2" y="116.5">26</text>
<text x="272.6" y="116.5">27</text>
<text x="19.3" y="123.2">0</text>
<text x="93.8" y="125.3">27</text>
<text x="104.3" y="125.3">30</text>
<text x="104.3" y="121.8">29</text>
<text x="190.2" y="120">26</text>
<text x="190.2" y="123.6">26</text>
<text x="93.8" y="128.8">29</text>
<text x="104.3" y="130.6">31</text>
<text x="185" y="130.6">32</text>
<text x="218.2" y="128.8">31</text>
<text x="93.8" y="137.6">31</text>
<text x="93.8" y="134.1">31</text>
<text x="95.6" y="144.6">26</text>
<text x="95.6" y="148.1">26</text>
<text x="124.5" y="144.2">8</text>
<text x="193.7" y="149.8">26</text>
<text x="218.2" y="144.6">31</text>
<text x="95.6" y="151.6">26</text>
<text x="95.6" y="155.1">26</text>
<text x="111.3" y="151.6">25</text>
<text x="95.6" y="158.6">26</text>
<text x="111.3" y="160.4">26</text>
<text x="95.6" y="165.6">30</text>
<text x="111.3" y="167.4">26</text>
<text x="193.7" y="163.8">26</text>
<text x="111.3" y="176.1">26</text>
<text x="193.7" y="177.9">26</text>
<text x="111.3" y="188.4">26</text>
<text x="193.7" y="188.4">26</text>
</g>
<text font-size="2.5" fill="#4478bc" x="15.1" y="127.6">+</text>
<g font-size="2.3" fill="#ec2426">
<text x="233.1" y="9">AC_BAT_SYS</text>
<text x="36.8" y="16">A/D_DOCK_IN</text>
<text x="75.4" y="17.7">AC_BAT_SYS</text>
<text x="103.4" y="17.7">AC_BAT_SYS</text>
<text x="170.1" y="12.5">+5VA</text>
<text x="199.8" y="12.5">+3VA</text>
<text x="234.9" y="14.2">+5VSUS</text>
<text x="264.7" y="12.5">+1.8V</text>
<text x="136.8" y="21.2">+5VA</text>
<text x="170" y="21.2">+5VSUS</text>
<text x="199.8" y="23">+5VS</text>
<text x="42.1" y="28.3">BAT</text>
<text x="199.8" y="26.5">+5V_USB</text>
<text x="234.9" y="26.5">+1.8V</text>
<text x="136.8" y="31.8">+5VSUS</text>
<text x="170.1" y="33.5">+3VSUS</text>
<text x="264.7" y="30">+VTTDDR</text>
<text x="136.8" y="37">+3VSUS</text>
<text x="199.8" y="37">+3VS</text>
<text x="233.1" y="40.5">+1.8V</text>
<text x="168.3" y="47.5">AC_BAT_SYS</text>
<text x="264.7" y="42.3">+1.5VS</text>
<text x="170" y="52.8">+5VS</text>
<text x="199.8" y="51.1">+VCCP</text>
<text x="233.1" y="58.1">+1.8V</text>
<text x="264.7" y="59.8">+1.2VS</text>
<text x="168.3" y="65.1">AC_BAT_SYS</text>
<text x="21.1" y="66.8">+3VA</text>
<text x="170" y="70.3">+5VS</text>
<text x="199.8" y="68.6">+0.89VS</text>
<text x="234.9" y="75.6">+1.8V</text>
<text x="264.7" y="79.1">+1.8VS</text>
<text x="114" y="93.1">+3VS</text>
<text x="254.2" y="94.9">AC_BAT_SYS</text>
<text x="114" y="96.6">+1.8VS</text>
<text x="114" y="100.1">+0.89VS</text>
<text x="215.6" y="101.9">+VCORE</text>
<text x="252.4" y="100.1">+5VS</text>
<text x="114" y="107.1">+1.8V</text>
<text x="114" y="103.6">+1.5VS</text>
<text x="114" y="110.6">+VCCP</text>
<text x="114" y="114.1">+1.2VS</text>
<text x="21.1" y="126.4">+VCC_RTC</text>
<text x="21.1" y="133.4">+5VSUS</text>
<text x="21.1" y="136.9">+3VSUS</text>
<text x="21.1" y="140.4">+1.5VSUS</text>
<text x="129.7" y="143.9">+3VSUS</text>
<text x="21.1" y="149.2">+3VS</text>
<text x="21.1" y="145.7">+5VS</text>
<text x="21.1" y="152.7">+1.5VS</text>
<text x="21.1" y="156.2">+VCCP</text>
</g>
<g font-size="2.3" fill="#231f20">
<text x="185.8" y="14.2">UP7714</text>
<text x="250.7" y="12.5">UP6111</text>
<text x="21.1" y="19.5">Adapter</text>
<text x="57.9" y="23">MB39A132</text>
<text x="121" y="21.2">RT8205C</text>
<text x="234.9" y="19.5">SUSC_ON</text>
<text x="91.2" y="24.8">PS-ON</text>
<text x="101.7" y="26.5">Latch</text>
<text x="170" y="26.5">SUSB_ON</text>
<text x="185.8" y="26.5">AP4800</text>
<text x="21.1" y="31.8">Battery</text>
<text x="80.7" y="30">AC_OK</text>
<text x="234.9" y="33.5">+5VS</text>
<text x="250.7" y="33.5">UP7711</text>
<text x="26.3" y="40.5">Signal</text>
<text x="36.8" y="40.5">S0/S1</text>
<text x="45.6" y="40.5">S3</text>
<text x="52.6" y="40.5">S4/S5</text>
<text x="70.1" y="40.5">Power</text>
<text x="107" y="38.8">VSUS_ON</text>
<text x="170" y="38.8">SUSB_ON</text>
<text x="185.8" y="38.8">AP4800</text>
<text x="26.3" y="44">VSUS_ON</text>
<text x="38.6" y="44">H</text>
<text x="45.6" y="44">H</text>
<text x="52.6" y="44">Adapter</text>
<text x="52.6" y="47.5">Battery</text>
<text x="64.9" y="47.5">L</text>
<text x="64.9" y="44">H</text>
<text x="70.1" y="44">VSB</text>
<text x="136.8" y="44">VSUS_PWRGD</text>
<text x="234.9" y="45.8">+5VS</text>
<text x="250.7" y="44">APL5912</text>
<text x="26.3" y="51.1">SUSB_ON</text>
<text x="38.6" y="51.1">H</text>
<text x="45.6" y="51">L</text>
<text x="52.6" y="51.1">L</text>
<text x="70.1" y="51.1">Main</text>
<text x="185.8" y="51.1">UP6111</text>
<text x="233.1" y="51.1">SUSB_ON</text>
<text x="262.9" y="49.3">+1.5VS_PWRGD</text>
<text x="19.5" y="57.5" transform="rotate(-90 19.5 57.5)">BAT_IN</text>
<text x="26.3" y="54.5">SUSC_ON</text>
<text x="38.6" y="54.5">H</text>
<text x="45.6" y="54.5">H</text>
<text x="52.6" y="54.5">L</text>
<text x="70.1" y="54.5">DUAL</text>
<text x="86.1" y="57.9" transform="rotate(-90 86.1 57.9)">AC_OK</text>
<text x="168.3" y="58.1">CPU_VRON</text>
<text x="199.8" y="58.1">VCCP_PWRGD</text>
<text x="103.4" y="61.5">VSUS_PWRGD</text>
<text x="136.8" y="65.1">PM_RSMRST#</text>
<text x="234.9" y="63.3">+5VS</text>
<text x="250.7" y="61.5">UP7704</text>
<text x="42.1" y="70.3">ENE KB3310</text>
<text x="70.1" y="66.8">SUSC_ON</text>
<text x="70.1" y="70.3">SUSB_ON</text>
<text x="103.4" y="66.8">EC_RSMRST#</text>
<text x="124.5" y="66.8">AND</text>
<text x="185.8" y="68.6">UP6111</text>
<text x="234.9" y="68.6">+5VS</text>
<text x="15.8" y="77.3">VSUS_PWRGD</text>
<text x="17.6" y="72.1">VSUS_ON</text>
<text x="56.1" y="75.6">55ms</text>
<text x="70.1" y="73.8">CPU_VRON</text>
<text x="103.4" y="75.6">VSUS_PWRGD</text>
<text x="166.5" y="75.6">VCCP_PWRGD</text>
<text x="198.1" y="75.6">+0.89VS_PWRGD</text>
<text x="17.6" y="82.6">PS-ON</text>
<text x="70.1" y="80.8">VRM_PWRGD</text>
<text x="105.2" y="80.8">EC_PWROK</text>
<text x="124.5" y="80.8">AND</text>
<text x="136.8" y="79.1">PM_PWROK</text>
<text x="231.4" y="82.6">VCCP_PWRGD</text>
<text x="250.7" y="82.6">AP9452</text>
<text x="17.6" y="87.8">PWR_SW#</text>
<text x="54.4" y="89.6">160ms</text>
<text x="70.1" y="87.8">EC_PWROK</text>
<text x="19.3" y="98.4">EC_RSMRST#</text>
<text x="70.1" y="96.6">PCI_RST#</text>
<text x="168.3" y="96.6">VID[6:0]</text>
<text x="140.2" y="107.1">PINEVIEW</text>
<text x="233.1" y="107.1">RT8152</text>
<text x="252.4" y="105.4">+0.89VS_PWRGD</text>
<text x="51.1" y="112.2" transform="rotate(-90 51.1 112.2)">SUSB#</text>
<text x="56.3" y="112.2" transform="rotate(-90 56.3 112.2)">SUSC#</text>
<text x="252.4" y="110.6">CLK_EN#</text>
<text x="17.6" y="115.9">PM_RSMRST#</text>
<text x="44" y="117.5" transform="rotate(-90 44 117.5)">PM_PWRBTN#</text>
<text x="236.6" y="115.9">4.7ms</text>
<text x="252.4" y="115.9">VRM_PWRGD</text>
<text x="77.1" y="124.6">VRM_PWRGD</text>
<text x="110.5" y="121.2">PM_PWROK</text>
<text x="110.5" y="124.6">H_PWRGD</text>
<text x="77.2" y="128.2">PM_PWROK</text>
<text x="110.5" y="129.9">PLT_RST#</text>
<text x="136.8" y="131.6">CPURST#</text>
<text x="224.4" y="128.2">S_PCIRST#</text>
<text x="254.2" y="129.9">EC</text>
<text x="36.8" y="133.4">Tiger Point</text>
<text x="64.9" y="135.1">1ms</text>
<text x="77.1" y="136.9">PLT_RST#</text>
<text x="77.2" y="133.4">PCI_RST#</text>
<text x="192.8" y="133.4">SODIMM</text>
<text x="254.2" y="135.1">3G</text>
<text x="224.4" y="143.9">PLT_RST#</text>
<text x="254.2" y="140.4">WLAN</text>
<text x="166.5" y="147.4">FSB CLK 166M</text>
<text x="166.5" y="149.7">CPU ITP</text>
<text x="252.4" y="145.7">AR8132</text>
<text x="124.5" y="150.9">CLK_EN#</text>
<text x="226.1" y="154.4">BUFFER</text>
<text x="241.9" y="152.7">SPLTRST#</text>
<text x="261.2" y="154.4">PINEVIEW RSTIN#</text>
<text x="121" y="156.2">REF CLK 14M</text>
<text x="121" y="158.5">SB</text>
<text x="145.5" y="157.9">1.8ms</text>
<text x="166.5" y="159.7">PCIE CLK 100M</text>
<text x="262.9" y="159.7">XDP</text>
<text x="78.9" y="165">H_PWRGD</text>
<text x="119.2" y="163.2">USB CLK 48M</text>
<text x="119.2" y="165.5">SB, CARD READER</text>
<text x="166.5" y="162.3">CPU, SB</text>
<text x="166.5" y="164.9">WIFI, LAN</text>
<text x="166.5" y="167.6">3G/WIMAX</text>
<text x="219.1" y="170.2">RSTBTN</text>
<text x="231.4" y="168.4">SYS_RESET#</text>
<text x="255.9" y="168.4">TPT SYS_RESET#</text>
<text x="257.7" y="173.7">CLK Gen</text>
<text x="121" y="175.5">PCI CLK 33M</text>
<text x="121" y="177.8">SB EC DEBUG</text>
<text x="145.5" y="175.5">ICS9LPRS427C</text>
<text x="166.5" y="177.2">LVDS CLK 100M</text>
<text x="166.5" y="179.5">CPU</text>
<text x="121" y="187.7">SATA CLK 100M</text>
<text x="121" y="190.1">SB</text>
<text x="166.5" y="187.7">UMA CLK 96M</text>
<text x="166.5" y="190.1">CPU</text>
<text x="254.2" y="194.1">Engineer:</text>
</g>
<g font-size="2.3" fill="#4478bc">
<text x="248.9" y="16">VCC</text>
<text x="248.9" y="21.2">EN</text>
<text x="121" y="26.5">EN</text>
<text x="248.9" y="30">VCNTL</text>
<text x="121" y="40.5">EN</text>
<text x="248.9" y="47.5">VCC</text>
<text x="248.9" y="52.8">EN</text>
<text x="184.1" y="54.5">VCC</text>
<text x="184.1" y="59.8">EN</text>
<text x="248.9" y="65.1">VCC</text>
<text x="248.9" y="70.3">EN</text>
<text x="184.1" y="72.1">VCC</text>
<text x="184.1" y="77.3">EN</text>
<text x="243.6" y="101.9">VCC</text>
<text x="245.4" y="107.1">EN</text>
<text x="126.2" y="115.9">(internal)</text>
<text x="128" y="122.9">PWROK</text>
<text x="61.4" y="126.4">VRMPWRGD</text>
<text x="64.9" y="129.9">PWROK</text>
<text x="128" y="126.4">CPUPWRGOOD</text>
<text x="33.3" y="142.2">(internal)</text>
</g>
<g font-size="2.3" fill="#3a53a4">
<text x="68.4" y="100.1">C_PCI_EC</text>
<text x="170.1" y="112.4">C_FSB_NB</text>
<text x="170.1" y="108.9">C_FSB_CPU</text>
<text x="170" y="119.4">C_96M_NB</text>
<text x="170.1" y="115.9">C_PCIE_NB</text>
<text x="170" y="122.9">C_LCD_LVDS</text>
<text x="170" y="129.9">MCLK_DDR</text>
<text x="77.1" y="143.9">C_PCIE_SB</text>
<text x="77.2" y="147.4">C_SATA_SB</text>
<text x="77.1" y="154.5">C_PCI_SB</text>
<text x="77.1" y="150.9">C_48M_USB</text>
<text x="77.1" y="157.9">C_14M_SB</text>
<text x="268.2" y="194.1">Nicky_Cheng</text>
</g>
<g font-size="2.1" fill="#4478bc">
<text x="13.4" y="129.4">BATT</text>
<text x="143.8" y="152.5">VTT_PWRGD/PD#</text>
<text x="147.3" y="164.8">CLK Stable</text>
</g>
<g font-size="1.6" fill="#231f20">
<text x="226.1" y="185.5">&lt;Core Design&gt;</text>
<text x="228.4" y="196.9">Size</text>
<text x="234.7" y="196.9">Project Name</text>
<text x="283.3" y="197.1">Rev</text>
<text x="226.1" y="202.1">Date:</text>
<text x="261.2" y="202.1">Sheet</text>
<text x="275.2" y="202.1">of</text>
</g>
<text font-size="1.6" fill="#ec2426" x="227.2" y="194.4">ASUSTek Computer INC.</text>
<g font-size="1.6" fill="#3a53a4">
<text x="228.2" y="199.3">A3</text>
<text x="231.4" y="202.1">Saturday, February 06, 2010</text>
<text x="269.9" y="202.1">2</text>
<text x="280.5" y="202.1">42</text>
<text x="283.1" y="199.5">1.1G</text>
</g>
<g font-size="1.3" fill="#231f20">
<text x="30.4" y="1.4">5</text>
<text x="87.6" y="1.4">4</text>
<text x="144.9" y="1.4">3</text>
<text x="202.1" y="1.4">2</text>
<text x="259.4" y="1.4">1</text>
<text x=".5" y="28.1">D</text>
<text x="288.4" y="28.1">D</text>
<text x=".5" y="78.4">C</text>
<text x="288.4" y="78.4">C</text>
<text x=".5" y="128.8">B</text>
<text x="288.4" y="128.8">B</text>
<text x=".5" y="179.1">A</text>
<text x="288.4" y="179.1">A</text>
<text x="30.4" y="204.5">5</text>
<text x="87.6" y="204.5">4</text>
<text x="144.9" y="204.5">3</text>
<text x="202.1" y="204.5">2</text>
<text x="259.4" y="204.5">1</text>
</g>
</svg>
